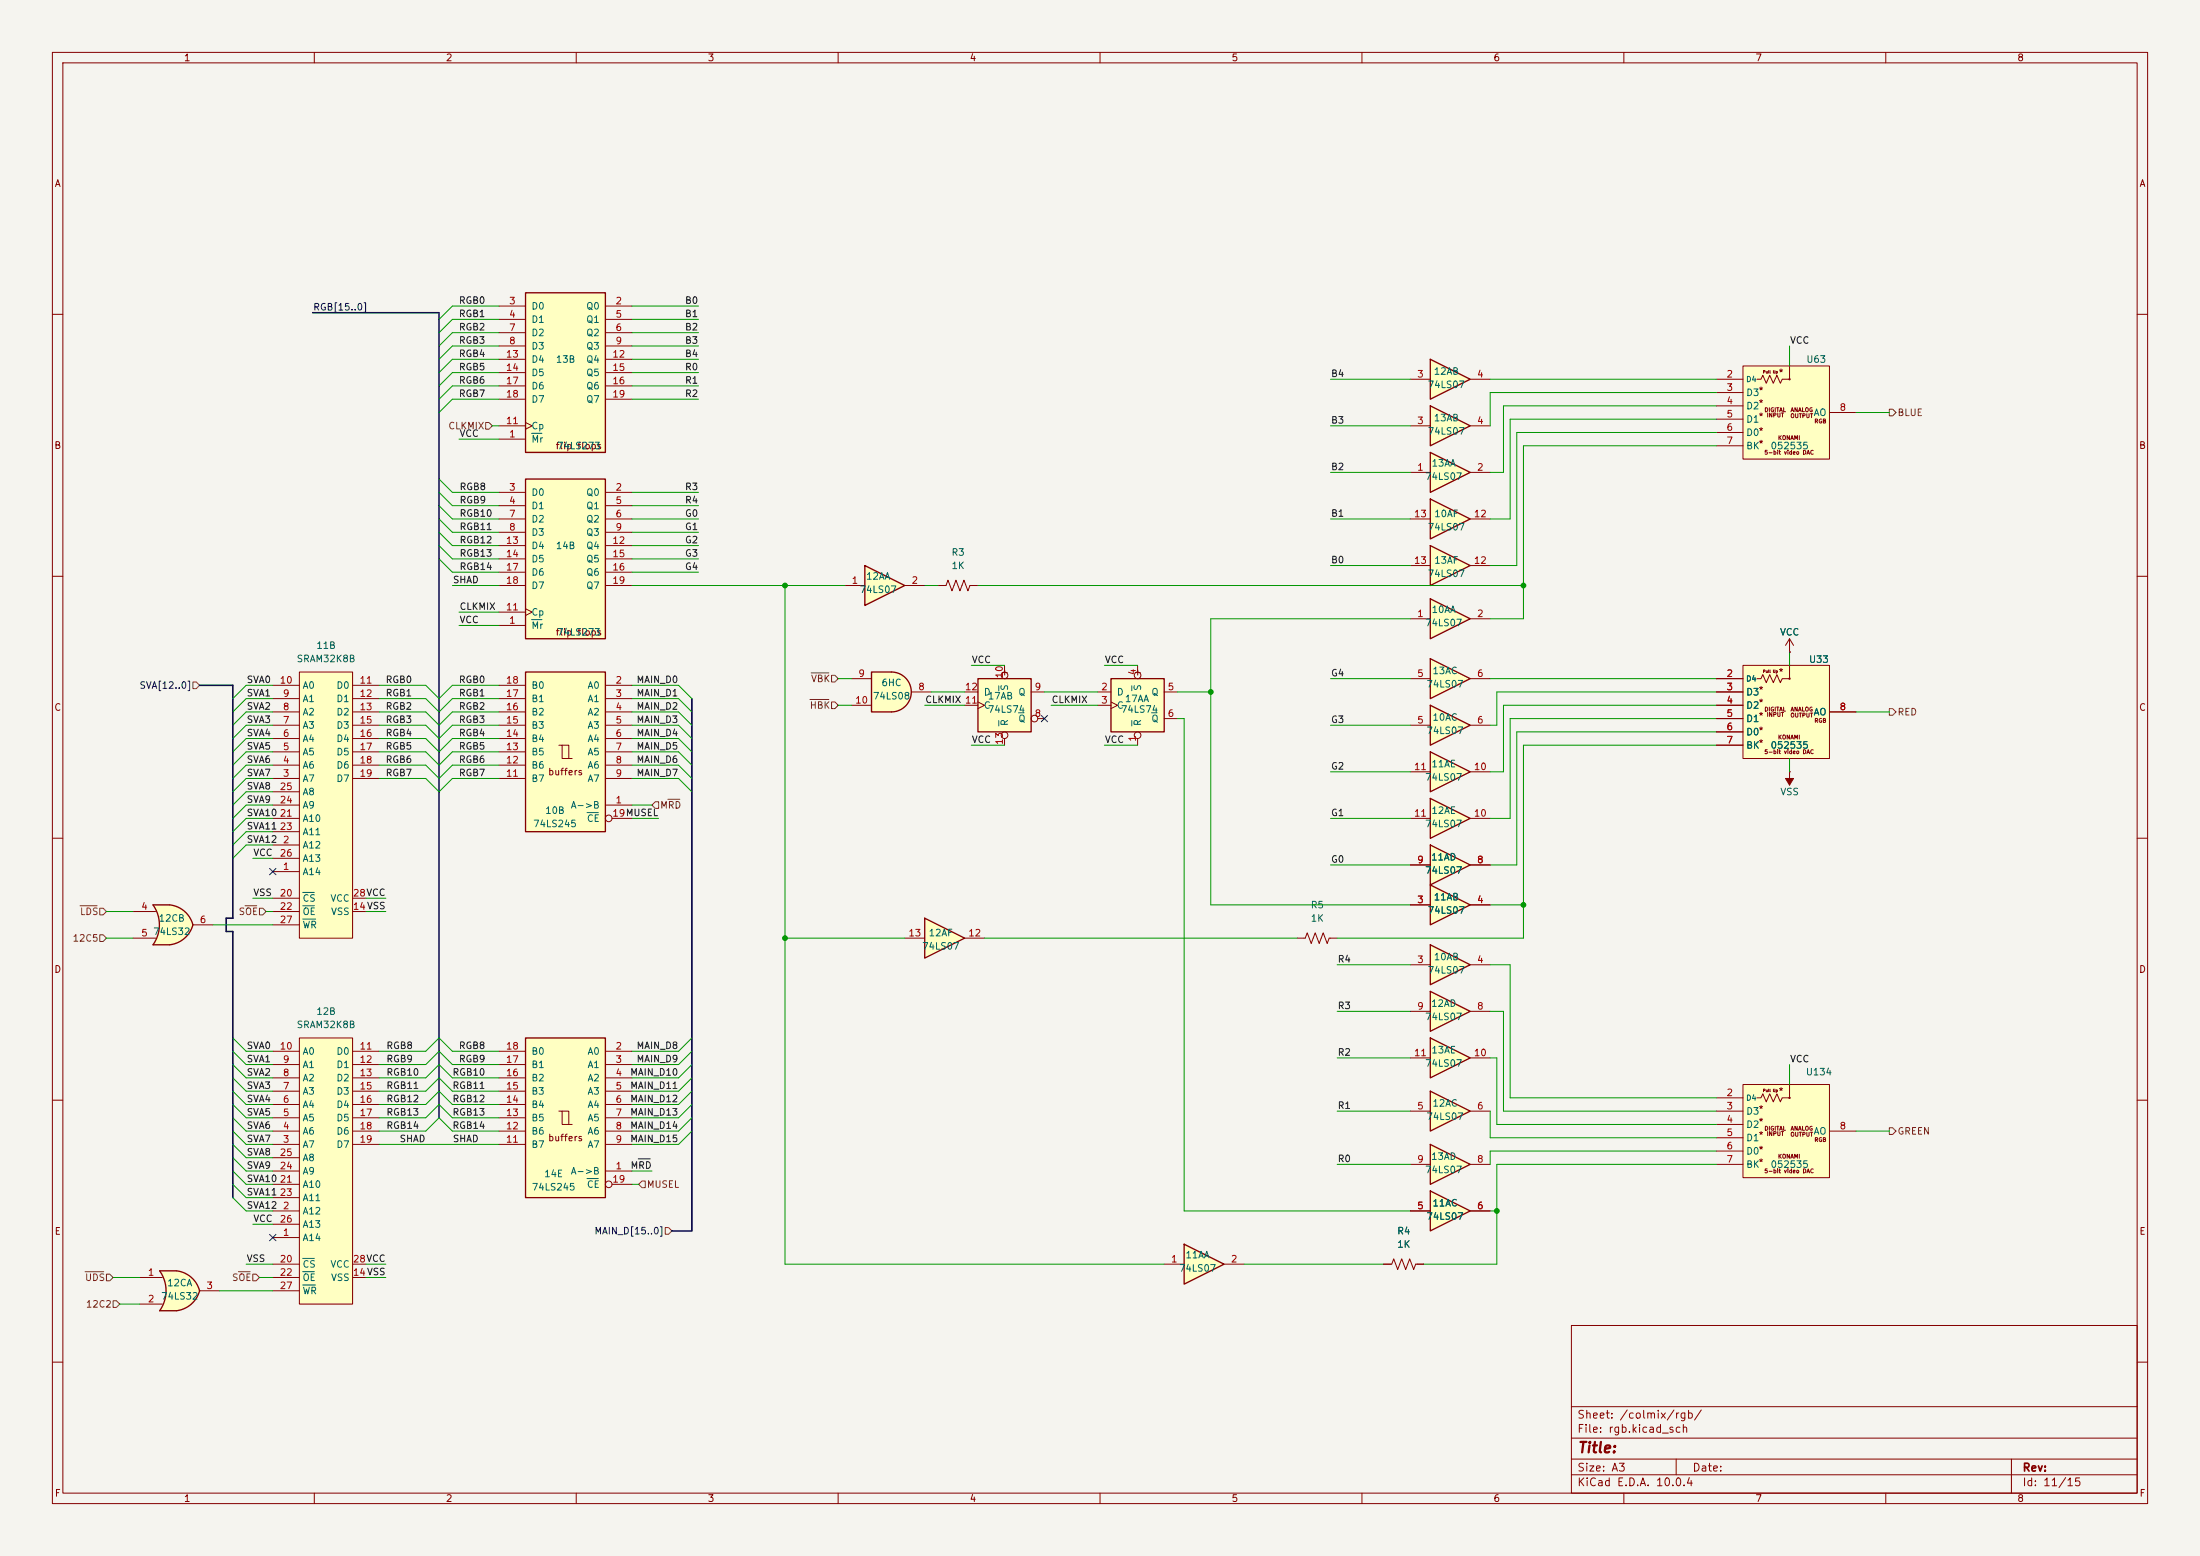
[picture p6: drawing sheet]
<svg xmlns="http://www.w3.org/2000/svg" width="420mm" height="297mm" viewBox="0 0 420 297" stroke-linecap="round" stroke-linejoin="round" font-family="sans-serif">
<path d="M0 0h420v297h-420z" fill="#f5f4ef" stroke="#f5f4ef" stroke-width=".19"/>
<g fill="none" stroke="#840000" stroke-width=".19">
<path d="M10 10h400v277h-400zM12 12h396v273h-396zM60 10v2M110 10v2M160 10v2M210 10v2M260 10v2M310 10v2M360 10v2M10 60h2M408 60h2M10 110h2"/>
<path d="M408 110h2M10 160h2M408 160h2M10 210h2M408 210h2M300 253h108v32h-108zM10 260h2M300 278.5h108M300 274.5h108M300 268.5h108M320 278.5v3M384 278.5v6.5"/>
<path d="M408 260h2M60 285v2M110 285v2M160 285v2M210 285v2M260 285v2M300 281.5h108M310 285v2M360 285v2"/>
</g>
<path d="M100.3 128.3h15.3v30.5h-15.3z" fill="#ffffc2"/>
<g fill="none" stroke="#840000" stroke-width=".19">
<path d="M95.2 130.8h5.1M95.2 133.4h5.1M95.2 135.9h5.1M95.2 138.4h5.1M115.6 130.8h5M115.6 133.4h5M115.6 135.9h5M115.6 138.4h5M95.2 141h5.1M95.2 143.5h5.1M95.2 146.1h5.1M95.2 148.6h5.1"/>
<path d="M106.7 142.2h.6v2.6h1.9M107.3 142.2h1.3v2.6M115.6 153.7h5M115.6 141h5M115.6 143.5h5M115.6 146.1h5M115.6 148.6h5M116.8 156.2h3.8"/>
<circle cx="116.2" cy="156.2" r=".63"/>
</g>
<path d="M100.3 128.3h15.3v30.5h-15.3z" fill="none" stroke="#840000" stroke-width=".25"/>
<path d="M112.1 155.1h2.1" fill="none" stroke="#006464" stroke-width=".19"/>
<path d="M100.3 55.9h15.3v30.5h-15.3z" fill="#ffffc2"/>
<path d="M100.3 55.9h15.3v30.5h-15.3z" fill="none" stroke="#840000" stroke-width=".25"/>
<g fill="none" stroke="#840000" stroke-width=".19">
<path d="M95.2 58.4h5.1M115.6 58.4h5M95.2 61h5.1M95.2 63.5h5.1M95.2 66h5.1M95.2 68.6h5.1M95.2 71.1h5.1M95.2 73.7h5.1M95.2 76.2h5.1M115.6 61h5M115.6 63.5h5M115.6 66h5"/>
<path d="M115.6 68.6h5M115.6 71.1h5M115.6 73.7h5M115.6 76.2h5M95.2 83.8h5.1M95.2 81.3h5.1M100.3 80.6l1.3 .7-1.3 .6M341.6 147.3h.1M341.6 147.3v2.6"/>
</g>
<path d="M101.5 82.7h2" fill="none" stroke="#006464" stroke-width=".19"/>
<path d="M340.9 148.6h1.5l-.8 1.3z" fill="#840000" stroke="#840000" stroke-width=".19"/>
<path d="M273 161.3l7.7 3.8-7.7 3.8z" fill="#ffffc2"/>
<path d="M273 161.3l7.7 3.8-7.7 3.8z" fill="none" stroke="#840000" stroke-width=".25"/>
<path d="M269.2 165.1h3.8M280.7 165.1h3.8" fill="none" stroke="#840000" stroke-width=".19"/>
<path d="M273 152.4l7.7 3.8-7.7 3.8z" fill="#ffffc2"/>
<path d="M273 152.4l7.7 3.8-7.7 3.8z" fill="none" stroke="#840000" stroke-width=".25"/>
<path d="M269.2 156.2h3.8M280.7 156.2h3.8" fill="none" stroke="#840000" stroke-width=".19"/>
<path d="M273 143.5l7.7 3.8-7.7 3.8z" fill="#ffffc2"/>
<path d="M273 143.5l7.7 3.8-7.7 3.8z" fill="none" stroke="#840000" stroke-width=".25"/>
<path d="M269.2 147.3h3.8M280.7 147.3h3.8" fill="none" stroke="#840000" stroke-width=".19"/>
<path d="M273 168.9l7.7 3.8-7.7 3.8z" fill="#ffffc2"/>
<path d="M273 168.9l7.7 3.8-7.7 3.8z" fill="none" stroke="#840000" stroke-width=".25"/>
<path d="M269.2 172.7h3.8M280.7 172.7h3.8" fill="none" stroke="#840000" stroke-width=".19"/>
<path d="M273 180.3l7.7 3.9-7.7 3.8z" fill="#ffffc2"/>
<path d="M273 180.3l7.7 3.9-7.7 3.8z" fill="none" stroke="#840000" stroke-width=".25"/>
<path d="M269.2 184.2h3.8M280.7 184.2h3.8" fill="none" stroke="#840000" stroke-width=".19"/>
<path d="M226.1 237.5l7.6 3.8-7.6 3.8z" fill="#ffffc2"/>
<path d="M226.1 237.5l7.6 3.8-7.6 3.8z" fill="none" stroke="#840000" stroke-width=".25"/>
<path d="M222.2 241.3h3.9M233.7 241.3h3.8" fill="none" stroke="#840000" stroke-width=".19"/>
<path d="M273 218.4l7.7 3.8-7.7 3.9z" fill="#ffffc2"/>
<path d="M273 218.4l7.7 3.8-7.7 3.9z" fill="none" stroke="#840000" stroke-width=".25"/>
<path d="M269.2 222.2h3.8M280.7 222.2h3.8" fill="none" stroke="#840000" stroke-width=".19"/>
<path d="M273 227.3l7.7 3.8-7.7 3.8z" fill="#ffffc2"/>
<path d="M273 227.3l7.7 3.8-7.7 3.8z" fill="none" stroke="#840000" stroke-width=".25"/>
<path d="M269.2 231.1h3.8M280.7 231.1h3.8" fill="none" stroke="#840000" stroke-width=".19"/>
<path d="M29.2 172.7h3.2M29.2 180.3h3.2" fill="none" stroke="#ffffc2" stroke-width=".19"/>
<g fill="#ffffc2" stroke="#ffffc2" stroke-width=".19">
<path d="M31.8 175.2l5 1.3a5.2 5.2 0 0 1-4.4 3.8z"/>
<path d="M32.4 172.7a5.1 5.1 0 0 1 4.4 3.8l-4.9 1.3z"/>
</g>
<path d="M29.2 172.7h3.2v7.6h-3.2a6.7 6.7 0 0 0 0-7.6z" fill="#ffffc2"/>
<path d="M29.2 172.7h3.2a5.1 5.1 0 0 1 4.4 3.8 5.2 5.2 0 0 1-4.4 3.8h-3.2a6.6 6.6 0 0 0 0-7.6z" fill="none" stroke="#840000" stroke-width=".25"/>
<path d="M25.4 174h4.3M25.4 179.1h4.3M36.8 176.5h3.8M264.2 241.3h1.5l.4-1 .7 2 .8-2 .8 2 .7-2 .8 2 .4-1h1.5" fill="none" stroke="#840000" stroke-width=".19"/>
<path d="M273 189.2l7.7 3.8-7.7 3.9z" fill="#ffffc2"/>
<path d="M273 189.2l7.7 3.8-7.7 3.9z" fill="none" stroke="#840000" stroke-width=".25"/>
<path d="M269.2 193h3.8M280.7 193h3.8" fill="none" stroke="#840000" stroke-width=".19"/>
<path d="M273 198.1l7.7 3.8-7.7 3.8z" fill="#ffffc2"/>
<path d="M273 198.1l7.7 3.8-7.7 3.8z" fill="none" stroke="#840000" stroke-width=".25"/>
<path d="M269.2 201.9h3.8M280.7 201.9h3.8" fill="none" stroke="#840000" stroke-width=".19"/>
<path d="M273 208.3l7.7 3.8-7.7 3.8z" fill="#ffffc2"/>
<path d="M273 208.3l7.7 3.8-7.7 3.8z" fill="none" stroke="#840000" stroke-width=".25"/>
<path d="M247.6 179.1h1.6l.4-1 .7 2 .8-2 .7 2 .8-2 .8 2 .3-1h1.6M269.2 212.1h3.8M280.7 212.1h3.8" fill="none" stroke="#840000" stroke-width=".19"/>
<path d="M273 77.5l7.7 3.8-7.7 3.8z" fill="#ffffc2"/>
<path d="M273 77.5l7.7 3.8-7.7 3.8z" fill="none" stroke="#840000" stroke-width=".25"/>
<path d="M269.2 81.3h3.8M280.7 81.3h3.8" fill="none" stroke="#840000" stroke-width=".19"/>
<path d="M273 68.6l7.7 3.8-7.7 3.8z" fill="#ffffc2"/>
<path d="M273 68.6l7.7 3.8-7.7 3.8z" fill="none" stroke="#840000" stroke-width=".25"/>
<path d="M269.2 72.4h3.8M280.7 72.4h3.8" fill="none" stroke="#840000" stroke-width=".19"/>
<path d="M273 104.1l7.7 3.9-7.7 3.8z" fill="#ffffc2"/>
<path d="M273 104.1l7.7 3.9-7.7 3.8z" fill="none" stroke="#840000" stroke-width=".25"/>
<path d="M269.2 108h3.8M280.7 108h3.8" fill="none" stroke="#840000" stroke-width=".19"/>
<path d="M273 86.4l7.7 3.8-7.7 3.8z" fill="#ffffc2"/>
<path d="M273 86.4l7.7 3.8-7.7 3.8z" fill="none" stroke="#840000" stroke-width=".25"/>
<path d="M269.2 90.2h3.8M280.7 90.2h3.8" fill="none" stroke="#840000" stroke-width=".19"/>
<path d="M273 95.3l7.7 3.8-7.7 3.8z" fill="#ffffc2"/>
<path d="M273 95.3l7.7 3.8-7.7 3.8z" fill="none" stroke="#840000" stroke-width=".25"/>
<path d="M269.2 99.1h3.8M280.7 99.1h3.8" fill="none" stroke="#840000" stroke-width=".19"/>
<path d="M273 125.7l7.7 3.8-7.7 3.9z" fill="#ffffc2"/>
<path d="M273 125.7l7.7 3.8-7.7 3.9z" fill="none" stroke="#840000" stroke-width=".25"/>
<path d="M179.1 111.8h1.5l.4-1.1 .7 2.1 .8-2.1 .8 2.1 .7-2.1 .8 2.1 .4-1h1.5M269.2 129.5h3.8M280.7 129.5h3.8" fill="none" stroke="#840000" stroke-width=".19"/>
<path d="M273 114.3l7.7 3.8-7.7 3.8z" fill="#ffffc2"/>
<path d="M273 114.3l7.7 3.8-7.7 3.8z" fill="none" stroke="#840000" stroke-width=".25"/>
<path d="M269.2 118.1h3.8M280.7 118.1h3.8" fill="none" stroke="#840000" stroke-width=".19"/>
<path d="M212.1 129.5h10.1v10.2h-10.1z" fill="#ffffc2"/>
<path d="M212.1 129.5h10.1v10.2h-10.1z" fill="none" stroke="#840000" stroke-width=".25"/>
<g fill="none" stroke="#840000" stroke-width=".19">
<path d="M209.5 132.1h2.6M209.5 134.6h2.6M212.1 134l1.3 .6-1.3 .7M217.2 127v1.3M222.2 132.1h2.6M222.2 137.2h2.6M217.2 141v1.2"/>
<circle cx="217.2" cy="128.9" r=".63"/>
<circle cx="217.2" cy="140.3" r=".63"/>
</g>
<path d="M216.1 130.9v.9M216.1 137.5v1.1M219.8 136.1h1.1" fill="none" stroke="#006464" stroke-width=".19"/>
<path d="M186.7 129.5h10.1v10.2h-10.1z" fill="#ffffc2"/>
<path d="M186.7 129.5h10.1v10.2h-10.1z" fill="none" stroke="#840000" stroke-width=".25"/>
<g fill="none" stroke="#840000" stroke-width=".19">
<path d="M184.1 132.1h2.6M184.1 134.6h2.6M186.7 134l1.3 .6-1.3 .7M191.8 127v1.3M196.8 132.1h2.6M198.1 137.2h1.3M191.8 141v1.2"/>
<circle cx="191.8" cy="128.9" r=".63"/>
<circle cx="197.5" cy="137.2" r=".63"/>
<circle cx="191.8" cy="140.3" r=".63"/>
</g>
<path d="M190.7 130.9v.9M190.7 137.5v1.1M194.4 136.1h1.1" fill="none" stroke="#006464" stroke-width=".19"/>
<path d="M273 134.6l7.7 3.8-7.7 3.8z" fill="#ffffc2"/>
<path d="M273 134.6l7.7 3.8-7.7 3.8z" fill="none" stroke="#840000" stroke-width=".25"/>
<path d="M269.2 138.4h3.8M280.7 138.4h3.8" fill="none" stroke="#840000" stroke-width=".19"/>
<path d="M332.7 69.9h16.5v17.7h-16.5z" fill="#ffffc2"/>
<g fill="none" stroke="#840000" stroke-width=".19">
<path d="M327.7 72.4h5M327.7 74.9h5M327.7 77.5h5M332.7 69.9h16.5v17.7h-16.5zM335.4 72.4h.8l.3-.8 .7 1.6 .6-1.6 .7 1.6 .7-1.6 .7 1.6 .3-.8h1.3M341.6 69.9v2.5M349.2 78.7h5.1M327.7 80h5M327.7 82.6h5M327.7 85.1h5"/>
<circle cx="341.6" cy="72.4" r=".13"/>
</g>
<path d="M30.5 242.6h3.2M30.5 250.2h3.2" fill="none" stroke="#ffffc2" stroke-width=".19"/>
<g fill="#ffffc2" stroke="#ffffc2" stroke-width=".19">
<path d="M33.1 245l5 1.4a5.2 5.2 0 0 1-4.4 3.8z"/>
<path d="M33.7 242.6a5.1 5.1 0 0 1 4.4 3.8l-5 1.3z"/>
</g>
<path d="M30.5 242.6h3.2v7.6h-3.2a6.7 6.7 0 0 0 0-7.6z" fill="#ffffc2"/>
<path d="M33.7 242.6h-3.2a6.6 6.6 0 0 1 0 7.6h3.2M33.7 242.6a5.1 5.1 0 0 1 4.4 3.8 5.2 5.2 0 0 1-4.4 3.8" fill="none" stroke="#840000" stroke-width=".25"/>
<path d="M341.6 124.5h.1M341.6 121.9l-.7 1.3M341.6 121.9l.8 1.3M341.6 121.9v2.6M26.7 243.8h4.3M26.7 248.9h4.3M38.1 246.4h3.8" fill="none" stroke="#840000" stroke-width=".19"/>
<path d="M332.7 127h16.5v17.8h-16.5z" fill="#ffffc2"/>
<g fill="none" stroke="#840000" stroke-width=".19">
<path d="M327.7 129.5h5M327.7 132.1h5M327.7 134.6h5M327.7 137.2h5M327.7 139.7h5M332.7 127h16.5v17.8h-16.5zM335.4 129.5h.8l.3-.7 .7 1.5 .6-1.5 .7 1.5 .7-1.5 .7 1.5 .3-.8h1.3M341.6 127v2.5M349.2 135.9h5.1M327.7 142.2h5"/>
<circle cx="341.6" cy="129.5" r=".13"/>
</g>
<path d="M57.1 198.1h10.2v50.8h-10.2z" fill="#ffffc2"/>
<g fill="none" stroke="#840000" stroke-width=".19">
<path d="M57.1 198.1h10.2v50.8h-10.2zM52.1 218.4h5M52.1 215.9h5M52.1 213.4h5M52.1 210.8h5M52.1 208.3h5M52.1 205.7h5M52.1 203.2h5M52.1 200.7h5M67.3 218.4h5.1M67.3 215.9h5.1M67.3 213.4h5.1"/>
<path d="M67.3 210.8h5.1M67.3 208.3h5.1M67.3 205.7h5.1M67.3 203.2h5.1M67.3 200.7h5.1M52.1 236.2h5M52.1 231.1h5M52.1 226.1h5M52.1 228.6h5M52.1 223.5h5M52.1 221h5M52.1 233.7h5"/>
<path d="M52.1 243.8h5M52.1 241.3h5M52.1 246.4h5M67.3 243.8h2.5M67.3 241.3h2.5"/>
</g>
<path d="M57.8 240.2h2.2M57.8 242.7h2.2M57.8 245.3h2.5" fill="none" stroke="#006464" stroke-width=".19"/>
<path d="M165.1 108l7.6 3.8-7.6 3.8z" fill="#ffffc2"/>
<path d="M165.1 108l7.6 3.8-7.6 3.8z" fill="none" stroke="#840000" stroke-width=".25"/>
<path d="M161.3 111.8h3.8M172.7 111.8h3.8" fill="none" stroke="#840000" stroke-width=".19"/>
<path d="M100.3 198.1h15.3v30.5h-15.3z" fill="#ffffc2"/>
<g fill="none" stroke="#840000" stroke-width=".19">
<path d="M95.2 200.7h5.1M95.2 203.2h5.1M95.2 205.7h5.1M95.2 208.3h5.1M95.2 210.8h5.1M95.2 213.4h5.1M95.2 215.9h5.1M95.2 218.4h5.1M106.7 212.1h.6v2.5h1.9M107.3 212.1h1.3v2.5M115.6 200.7h5M115.6 203.2h5"/>
<path d="M115.6 205.7h5M115.6 208.3h5M115.6 210.8h5M115.6 213.4h5M115.6 215.9h5M115.6 218.4h5M115.6 223.5h5M116.8 226.1h3.8"/>
<circle cx="116.2" cy="226.1" r=".63"/>
</g>
<path d="M100.3 198.1h15.3v30.5h-15.3z" fill="none" stroke="#840000" stroke-width=".25"/>
<path d="M112.1 225h2.1" fill="none" stroke="#006464" stroke-width=".19"/>
<path d="M332.7 207h16.5v17.8h-16.5z" fill="#ffffc2"/>
<g fill="none" stroke="#840000" stroke-width=".19">
<path d="M327.7 209.6h5M327.7 212.1h5M327.7 214.6h5M327.7 217.2h5M327.7 219.7h5M332.7 207h16.5v17.8h-16.5zM335.4 209.6h.8l.3-.8 .7 1.5 .6-1.5 .7 1.5 .7-1.5 .7 1.5 .3-.7h1.3M341.6 207v2.6M349.2 215.9h5.1M327.7 222.2h5"/>
<circle cx="341.6" cy="209.6" r=".13"/>
</g>
<path d="M100.3 91.4h15.3v30.5h-15.3z" fill="#ffffc2"/>
<path d="M100.3 91.4h15.3v30.5h-15.3z" fill="none" stroke="#840000" stroke-width=".25"/>
<g fill="none" stroke="#840000" stroke-width=".19">
<path d="M95.2 94h5.1M95.2 96.5h5.1M95.2 99.1h5.1M115.6 94h5M115.6 96.5h5M115.6 99.1h5M95.2 119.4h5.1M95.2 101.6h5.1M95.2 116.8h5.1M95.2 104.1h5.1M95.2 106.7h5.1M95.2 109.2h5.1"/>
<path d="M95.2 111.8h5.1M100.3 116.2l1.3 .6-1.3 .7M115.6 101.6h5M115.6 104.1h5M115.6 106.7h5M115.6 109.2h5M115.6 111.8h5"/>
</g>
<path d="M101.5 118.3h2" fill="none" stroke="#006464" stroke-width=".19"/>
<path d="M57.1 128.3h10.2v50.8h-10.2z" fill="#ffffc2"/>
<g fill="none" stroke="#840000" stroke-width=".19">
<path d="M52.1 138.4h5M52.1 135.9h5M52.1 133.4h5M52.1 130.8h5M57.1 128.3h10.2v50.8h-10.2zM67.3 138.4h5.1M67.3 135.9h5.1M67.3 133.4h5.1M67.3 130.8h5.1M52.1 148.6h5M52.1 146.1h5M52.1 143.5h5"/>
<path d="M52.1 141h5M52.1 156.2h5M52.1 158.8h5M52.1 153.7h5M52.1 151.1h5M67.3 148.6h5.1M67.3 146.1h5.1M67.3 143.5h5.1M67.3 141h5.1M52.1 166.4h5M52.1 161.3h5M52.1 174h5"/>
<path d="M52.1 171.5h5M52.1 163.8h5M52.1 176.5h5M67.3 174h2.5M67.3 171.5h2.5"/>
</g>
<path d="M57.8 170.3h2.2M57.8 172.9h2.2M57.8 175.4h2.5" fill="none" stroke="#006464" stroke-width=".19"/>
<path d="M176.5 175.3l7.6 3.8-7.6 3.8z" fill="#ffffc2"/>
<path d="M176.5 175.3l7.6 3.8-7.6 3.8z" fill="none" stroke="#840000" stroke-width=".25"/>
<path d="M172.7 179.1h3.8M184.1 179.1h3.9" fill="none" stroke="#840000" stroke-width=".19"/>
<path d="M170.2 128.3a3.8 3.8 0 0 1 3.8 3.8 3.8 3.8 0 0 1-3.8 3.8z" fill="#ffffc2" stroke="#ffffc2" stroke-width=".19"/>
<path d="M166.4 128.3h3.8v7.6h-3.8z" fill="#ffffc2"/>
<path d="M166.4 128.3h3.8a3.8 3.8 0 0 1 3.8 3.8 3.8 3.8 0 0 1-3.8 3.8h-3.8z" fill="none" stroke="#840000" stroke-width=".25"/>
<g fill="none" stroke="#840000" stroke-width=".19">
<path d="M162.6 129.5h3.8M162.6 134.6h3.8M174 132.1h3.8M327.7 132.1h5M327.7 129.5h5M327.7 134.6h5M327.7 137.2h5M327.7 139.7h5M341.6 124.5h.1M349.2 135.9h5.1M327.7 142.2h5M269.2 172.7h3.8"/>
<path d="M269.2 165.1h3.8M280.7 172.7h3.8M280.7 165.1h3.8M269.2 231.1h3.8M280.7 231.1h3.8M264.2 241.3h1.2M270.5 241.3h1.3"/>
</g>
<g fill="none" stroke="#725600" stroke-width=".19">
<path d="M360.7 78.1h.6l.6 .6-.6 .7h-.6zM92.7 80.6h.6l.7 .7-.7 .6h-.6zM36.8 130.2h.7l.6 .6-.6 .6h-.7zM154.6 133.5h3.6M154.9 128.4h3.3M158.7 134h.7l.6 .6-.6 .7h-.7zM158.7 128.9h.7l.6 .6-.6 .7h-.7zM360.7 135.3h.6l.6 .6-.6 .6h-.6zM125.1 153h.6v1.3h-.6l-.6-.6zM127.5 152.6h2.3M15.3 172.9h3.2M19 178.4h.7l.6 .7-.6 .6h-.7z"/>
<path d="M19 173.4h.7l.6 .6-.6 .6h-.7zM46.8 172.9h2.2M49.5 173.4h.7l.6 .6-.6 .6h-.7zM360.7 215.3h.6l.6 .6-.6 .6h-.6zM122.6 225.4h.6v1.3h-.6l-.7-.6zM127 234.3h.6l.7 .6-.7 .7h-.6zM16.2 242.7h3.6M20.3 243.2h.7l.6 .6-.6 .7h-.7zM21.6 248.3h.6l.7 .6-.7 .7h-.6zM45.5 242.7h2.2M48.3 243.2h.6l.6 .6-.6 .7h-.6z"/>
</g>
<path d="M121.8 221.2h2.3" fill="none" stroke="#0f0f0f" stroke-width=".19"/>
<path d="M59.7 59.7h24.1v153.7M38.1 130.8h6.3v44.5h-1.2v2.5h1.2v50.8M132.1 133.4v101.5h-3.8" fill="none" stroke="#000084" stroke-width=".3"/>
<g fill="none" stroke="#009600" stroke-width=".19">
<path d="M95.2 58.4h-8.8l-2.6 2.6M120.6 58.4h12.7M95.2 76.2h-8.8l-2.6 2.5M95.2 73.7h-8.8l-2.6 2.5M95.2 61h-8.8l-2.6 2.5M95.2 68.6h-8.8l-2.6 2.5M95.2 71.1h-8.8l-2.6 2.6M95.2 63.5h-8.8l-2.6 2.5M95.2 66h-8.8l-2.6 2.6M120.6 76.2h12.7M120.6 73.7h12.7M120.6 61h12.7"/>
<path d="M120.6 68.6h12.7M120.6 71.1h12.7M120.6 63.5h12.7M120.6 66h12.7M254 72.4h15.2M284.5 72.4h43.2M327.7 77.5h-40.7v12.7h-2.5M327.7 74.9h-43.2v6.4M341.6 66v3.9M354.3 78.7h6.4M83.8 96.5l2.6 2.6h8.8M83.8 99.1l2.6 2.5h8.8"/>
<path d="M83.8 94l2.6 2.5h8.8M83.8 91.4l2.6 2.6h8.8M87.6 83.8h7.6M94 81.3h1.2M120.6 99.1h12.7M120.6 96.5h12.7M120.6 94h12.7M254 99.1h15.2M254 81.3h15.2M254 90.2h15.2M327.7 85.1h-36.9v33h-6.3M327.7 82.6h-38.1v25.4h-5.1"/>
<path d="M327.7 80h-39.4v19.1h-3.8M83.8 106.7l2.6 2.5h8.8M83.8 101.6l2.6 2.5h8.8M83.8 104.1l2.6 2.6h8.8M86.4 111.8h8.8M87.6 119.4h7.6M87.6 116.8h7.6M120.6 109.2h12.7M120.6 104.1h12.7M120.6 106.7h12.7M120.6 111.8h40.7M120.6 101.6h12.7"/>
<path d="M149.9 111.8v129.5h72.3M176.5 111.8h2.6M186.7 111.8h104.1M254 108h15.2M269.2 118.1h-38.1v54.6h38.1M52.1 138.4h-5.1l-2.6 2.6M52.1 130.8h-5.1l-2.6 2.6M52.1 135.9h-5.1l-2.6 2.5M52.1 133.4h-5.1l-2.6 2.5M72.4 138.4h8.9l2.5 2.6 2.6-2.6h8.8M72.4 130.8h8.9l2.5 2.6 2.6-2.6h8.8M72.4 135.9h8.9l2.5 2.5 2.6-2.5h8.8"/>
<path d="M72.4 133.4h8.9l2.5 2.5 2.6-2.5h8.8M120.6 138.4h8.9l2.6 2.6M120.6 130.8h8.9l2.6 2.6M120.6 135.9h8.9l2.6 2.5M120.6 133.4h8.9l2.6 2.5M160 134.6h2.6M160 129.5h2.6M176.5 134.6h7.6M177.8 132.1h6.3M185.4 127h6.4M199.4 132.1h10.1M200.7 134.6h8.8"/>
<path d="M210.8 127h6.4M224.8 132.1h6.3M224.8 137.2h1.3v93.9h43.1M254 129.5h15.2M254 138.4h15.2M284.5 129.5h43.2M327.7 132.1h-42v6.3h-1.2M327.7 134.6h-40.7v12.7h-2.5M327.7 137.2h-39.4v19h-3.8M327.7 139.7h-38.1v25.4h-5.1M341.6 124.5v2.5M354.3 135.9h6.4"/>
<path d="M52.1 158.8h-5.1l-2.6 2.5M52.1 156.2h-5.1l-2.6 2.6M52.1 148.6h-5.1l-2.6 2.5M52.1 146.1h-5.1l-2.6 2.5M52.1 141h-5.1l-2.6 2.5M52.1 153.7h-5.1l-2.6 2.5M52.1 143.5h-5.1l-2.6 2.6M52.1 151.1h-5.1l-2.6 2.6M72.4 148.6h8.9l2.5 2.5 2.6-2.5h8.8M72.4 146.1h8.9l2.5 2.5 2.6-2.5h8.8M72.4 141h8.9l2.5 2.5 2.6-2.5h8.8M72.4 143.5h8.9l2.5 2.6 2.6-2.6h8.8"/>
<path d="M120.6 156.2h5.1M120.6 148.6h8.9l2.6 2.5M120.6 146.1h8.9l2.6 2.5M120.6 141h8.9l2.6 2.5M120.6 153.7h3.9M120.6 143.5h8.9l2.6 2.6M185.4 142.2h6.4M210.8 142.2h6.4M254 147.3h15.2M254 156.2h15.2M327.7 142.2h-36.9v36.9h-35.5M341.6 144.8v2.5"/>
<path d="M20.3 179.1h5.1M20.3 174h5.1M40.6 176.5h11.5M48.3 171.5h3.8M48.3 163.8h3.8M50.8 174h1.3M52.1 161.3h-5.1l-2.6 2.5M69.8 171.5h3.9M69.8 174h3.9M149.9 179.1h22.8M188 179.1h59.6M254 165.1h15.2"/>
<path d="M284.5 172.7h6.3M44.4 198.1l2.6 2.6h5.1M132.1 198.1l-2.6 2.6h-8.9M255.3 193h13.9M255.3 184.2h13.9M284.5 193h2.5v19.1h40.7M284.5 184.2h3.8v25.4h39.4M44.4 200.7l2.6 2.5h5.1M44.4 213.4l2.6 2.5h5.1M44.4 210.8l2.6 2.6h5.1M44.4 205.7l2.6 2.6h5.1M44.4 215.9l2.6 2.5h5.1"/>
<path d="M44.4 203.2l2.6 2.5h5.1M44.4 218.4l2.6 2.6h5.1M44.4 208.3l2.6 2.5h5.1M72.4 203.2h8.9l2.5-2.5 2.6 2.5h8.8M72.4 215.9h8.9l2.5-2.5 2.6 2.5h8.8M72.4 200.7h8.9l2.5-2.6 2.6 2.6h8.8M72.4 213.4h8.9l2.5-2.6 2.6 2.6h8.8M72.4 208.3h8.9l2.5-2.6 2.6 2.6h8.8M72.4 218.4h22.8M72.4 205.7h8.9l2.5-2.5 2.6 2.5h8.8M72.4 210.8h8.9l2.5-2.5 2.6 2.5h8.8M132.1 200.7l-2.6 2.5h-8.9"/>
<path d="M132.1 213.4l-2.6 2.5h-8.9M132.1 210.8l-2.6 2.6h-8.9M132.1 205.7l-2.6 2.6h-8.9M132.1 215.9l-2.6 2.5h-8.9M132.1 203.2l-2.6 2.5h-8.9M132.1 208.3l-2.6 2.5h-8.9M255.3 212.1h13.9M255.3 201.9h13.9M284.5 201.9h1.2v12.7h42M284.5 212.1v5.1h43.2M327.7 219.7h-43.2v2.5M341.6 203.2v3.8"/>
<path d="M354.3 215.9h6.4M44.4 228.6l2.6 2.5h5.1M44.4 221l2.6 2.5h5.1M44.4 223.5l2.6 2.6h5.1M44.4 226.1l2.6 2.5h5.1M48.3 233.7h3.8M120.6 223.5h3.9M120.6 226.1h1.3M255.3 222.2h13.9M284.5 231.1h1.2M327.7 222.2h-42v19.1h-13.9M21.6 243.8h5.1"/>
<path d="M22.9 248.9h3.8M41.9 246.4h10.2M47 241.3h5.1M49.5 243.8h2.6M69.8 241.3h3.9M69.8 243.8h3.9M237.5 241.3h26.7"/>
</g>
<path d="M198.8 136.6l1.2 1.2M200 136.6l-1.2 1.2M51.5 165.8l1.2 1.2M52.7 165.8l-1.2 1.2M51.5 235.6l1.2 1.2M52.7 235.6l-1.2 1.2" fill="none" stroke="#000084" stroke-width=".19"/>
<g fill="#009600" stroke="#009600" stroke-width=".19">
<circle cx="149.9" cy="179.1" r=".46"/>
<circle cx="290.8" cy="172.7" r=".46"/>
<circle cx="285.7" cy="231.1" r=".46"/>
<circle cx="149.9" cy="111.8" r=".46"/>
<circle cx="231.1" cy="132.1" r=".46"/>
<circle cx="290.8" cy="111.8" r=".46"/>
</g>
<text font-size="2" fill="#840000" x="301" y="277.8">Title:</text>
<g font-size="1.5" fill="#840000">
<text x="301" y="273.8">File: rgb.kicad_sch</text>
<text x="301" y="271.1">Sheet: /colmix/rgb/</text>
<text x="301" y="281.2">Size: A3</text>
<text x="323" y="281.2">Date:</text>
<text x="386" y="281.2">Rev:</text>
<text x="301" y="284">KiCad E.D.A. 10.0.4</text>
<text x="386" y="284">Id: 11/15</text>
</g>
<g font-size="1.3" fill="#840000">
<text x="35" y="12">1</text>
<text x="85" y="12">2</text>
<text x="135" y="12">3</text>
<text x="185" y="12">4</text>
<text x="235" y="12">5</text>
<text x="285" y="12">6</text>
<text x="335" y="12">7</text>
<text x="385" y="12">8</text>
<text x="10.3" y="36">A</text>
<text x="408.3" y="36">A</text>
<text x="335.6" y="75.5">*</text>
<text x="335.6" y="77.9">*</text>
<text x="339.4" y="72.1">*</text>
<text x="335.6" y="80.5">*</text>
<text x="10.3" y="86">B</text>
<text x="106" y="86.1">flip flops</text>
<text x="335.6" y="85.7">*</text>
<text x="408.2" y="86">B</text>
<text x="106" y="121.6">flip flops</text>
<text x="190.9" y="129.2">+</text>
<text x="216.3" y="129.2">+</text>
<text x="339.4" y="129.2">*</text>
<text x="10.3" y="136">C</text>
<text x="335.6" y="132.7">*</text>
<text x="335.6" y="135.1">*</text>
<text x="335.6" y="137.6">*</text>
<text x="408.2" y="136">C</text>
<text x="335.6" y="142.8">*</text>
<text x="104.5" y="148.3">buffers</text>
<text x="10.3" y="186">D</text>
<text x="408.2" y="186">D</text>
<text x="339.4" y="209.3">*</text>
<text x="335.6" y="212.7">*</text>
<text x="335.6" y="215.1">*</text>
<text x="104.5" y="218.1">buffers</text>
<text x="335.6" y="217.6">*</text>
<text x="335.6" y="222.8">*</text>
<text x="10.3" y="236">E</text>
<text x="408.3" y="236">E</text>
<text x="10.3" y="286">F</text>
<text x="35" y="287">1</text>
<text x="85" y="287">2</text>
<text x="135" y="287">3</text>
<text x="185" y="287">4</text>
<text x="235" y="287">5</text>
<text x="285" y="287">6</text>
<text x="335" y="287">7</text>
<text x="385" y="287">8</text>
<text x="408.3" y="286">F</text>
</g>
<g font-size="1.3" fill="#000084">
<text x="59.7" y="59.6">RGB[15..0]</text>
<text x="26.5" y="131.8">SVA[12..0]</text>
<text x="113.4" y="235.9">MAIN_D[15..0]</text>
</g>
<g font-size="1.3" fill="#0f0f0f">
<text x="87.5" y="58.3">RGB0</text>
<text x="130.7" y="58.3">B0</text>
<text x="87.5" y="63.4">RGB2</text>
<text x="87.5" y="60.8">RGB1</text>
<text x="87.5" y="65.9">RGB3</text>
<text x="130.7" y="60.8">B1</text>
<text x="130.7" y="63.4">B2</text>
<text x="130.7" y="65.9">B3</text>
<text x="341.6" y="65.9">VCC</text>
<text x="87.5" y="71">RGB5</text>
<text x="87.5" y="68.5">RGB4</text>
<text x="130.7" y="68.5">B4</text>
<text x="130.7" y="71">R0</text>
<text x="87.5" y="73.5">RGB6</text>
<text x="87.5" y="76.1">RGB7</text>
<text x="130.7" y="76.1">R2</text>
<text x="130.7" y="73.5">R1</text>
<text x="254" y="72.3">B4</text>
<text x="87.6" y="83.7">VCC</text>
<text x="254" y="81.2">B3</text>
<text x="87.6" y="93.9">RGB8</text>
<text x="130.7" y="93.9">R3</text>
<text x="254" y="90">B2</text>
<text x="87.6" y="101.5">RGB11</text>
<text x="87.6" y="98.9">RGB10</text>
<text x="87.6" y="96.4">RGB9</text>
<text x="130.7" y="101.5">G1</text>
<text x="130.7" y="98.9">G0</text>
<text x="130.7" y="96.4">R4</text>
<text x="254" y="98.9">B1</text>
<text x="87.6" y="106.6">RGB13</text>
<text x="87.6" y="104">RGB12</text>
<text x="130.7" y="106.6">G3</text>
<text x="130.7" y="104">G2</text>
<text x="254" y="107.8">B0</text>
<text x="86.4" y="111.6">SHAD</text>
<text x="87.6" y="109.1">RGB14</text>
<text x="130.7" y="109.1">G4</text>
<text x="87.6" y="119.3">VCC</text>
<text x="87.6" y="116.7">CLKMIX</text>
<text x="47" y="130.7">SVA0</text>
<text x="73.5" y="130.7">RGB0</text>
<text x="87.5" y="130.7">RGB0</text>
<text x="121.4" y="130.7">MAIN_D0</text>
<text x="185.4" y="126.9">VCC</text>
<text x="210.8" y="126.9">VCC</text>
<text x="254" y="129.4">G4</text>
<text x="47" y="133.2">SVA1</text>
<text x="47" y="135.8">SVA2</text>
<text x="73.5" y="135.8">RGB2</text>
<text x="73.5" y="133.2">RGB1</text>
<text x="87.5" y="133.2">RGB1</text>
<text x="87.5" y="135.8">RGB2</text>
<text x="121.4" y="135.8">MAIN_D2</text>
<text x="121.4" y="133.2">MAIN_D1</text>
<text x="176.5" y="134.5">CLKMIX 11</text>
<text x="200.7" y="134.5">CLKMIX</text>
<text x="47" y="143.4">SVA5</text>
<text x="47" y="138.3">SVA3</text>
<text x="47" y="140.8">SVA4</text>
<text x="73.5" y="138.3">RGB3</text>
<text x="73.5" y="140.8">RGB4</text>
<text x="73.5" y="143.4">RGB5</text>
<text x="87.5" y="143.4">RGB5</text>
<text x="87.5" y="138.3">RGB3</text>
<text x="87.5" y="140.8">RGB4</text>
<text x="121.4" y="143.4">MAIN_D5</text>
<text x="121.4" y="140.8">MAIN_D4</text>
<text x="121.4" y="138.3">MAIN_D3</text>
<text x="185.4" y="142.1">VCC</text>
<text x="210.8" y="142.1">VCC</text>
<text x="254" y="138.3">G3</text>
<text x="47" y="145.9">SVA6</text>
<text x="47" y="148.5">SVA7</text>
<text x="73.5" y="145.9">RGB6</text>
<text x="73.5" y="148.5">RGB7</text>
<text x="87.5" y="145.9">RGB6</text>
<text x="87.5" y="148.5">RGB7</text>
<text x="121.4" y="145.9">MAIN_D6</text>
<text x="121.4" y="148.5">MAIN_D7</text>
<text x="254" y="147.2">G2</text>
<text x="47" y="151">SVA8</text>
<text x="47" y="153.5">SVA9</text>
<text x="47" y="161.2">SVA12</text>
<text x="47" y="156.1">SVA10</text>
<text x="47" y="158.6">SVA11</text>
<text x="254" y="156.1">G1</text>
<text x="48.3" y="163.7">VCC</text>
<text x="254" y="165">G0</text>
<text x="48.3" y="171.3">VSS</text>
<text x="255.3" y="184">R4</text>
<text x="255.3" y="192.9">R3</text>
<text x="47" y="203.1">SVA1</text>
<text x="47" y="200.5">SVA0</text>
<text x="73.7" y="203.1">RGB9</text>
<text x="73.7" y="200.5">RGB8</text>
<text x="87.5" y="200.5">RGB8</text>
<text x="87.5" y="203.1">RGB9</text>
<text x="121.4" y="203.1">MAIN_D9</text>
<text x="121.4" y="200.5">MAIN_D8</text>
<text x="255.3" y="201.8">R2</text>
<text x="341.6" y="203.1">VCC</text>
<text x="47" y="208.2">SVA3</text>
<text x="47" y="205.6">SVA2</text>
<text x="73.7" y="208.2">RGB11</text>
<text x="73.7" y="205.6">RGB10</text>
<text x="86.3" y="208.2">RGB11</text>
<text x="86.3" y="205.6">RGB10</text>
<text x="120.2" y="205.6">MAIN_D10</text>
<text x="120.2" y="208.2">MAIN_D11</text>
<text x="47" y="213.2">SVA5</text>
<text x="47" y="215.8">SVA6</text>
<text x="47" y="210.7">SVA4</text>
<text x="73.7" y="213.2">RGB13</text>
<text x="73.7" y="215.8">RGB14</text>
<text x="73.7" y="210.7">RGB12</text>
<text x="86.3" y="210.7">RGB12</text>
<text x="86.3" y="213.2">RGB13</text>
<text x="86.3" y="215.8">RGB14</text>
<text x="120.2" y="215.8">MAIN_D14</text>
<text x="120.2" y="210.7">MAIN_D12</text>
<text x="120.2" y="213.2">MAIN_D13</text>
<text x="255.3" y="212">R1</text>
<text x="47" y="220.9">SVA8</text>
<text x="47" y="218.3">SVA7</text>
<text x="76.2" y="218.3">SHAD</text>
<text x="86.3" y="218.3">SHAD</text>
<text x="120.2" y="218.3">MAIN_D15</text>
<text x="47" y="223.4">SVA9</text>
<text x="47" y="225.9">SVA10</text>
<text x="120.3" y="223.4">MRD</text>
<text x="255.3" y="222.1">R0</text>
<text x="47" y="231">SVA12</text>
<text x="47" y="228.5">SVA11</text>
<text x="48.3" y="233.6">VCC</text>
<text x="47" y="241.2">VSS</text>
</g>
<g font-size="1.3" fill="#a90000">
<text x="97.1" y="58.4">3</text>
<text x="117.4" y="58.4">2</text>
<text x="97.1" y="60.9">4</text>
<text x="97.1" y="63.5">7</text>
<text x="117.4" y="60.9">5</text>
<text x="117.4" y="63.5">6</text>
<text x="96.5" y="68.6">13</text>
<text x="96.5" y="71.1">14</text>
<text x="97.1" y="66">8</text>
<text x="116.8" y="68.6">12</text>
<text x="116.8" y="71.1">15</text>
<text x="117.4" y="66">9</text>
<text x="96.5" y="73.6">17</text>
<text x="96.5" y="76.2">18</text>
<text x="116.8" y="73.6">16</text>
<text x="116.8" y="76.2">19</text>
<text x="270.4" y="72.4">3</text>
<text x="281.9" y="72.4">4</text>
<text x="329.5" y="72.4">2</text>
<text x="329.5" y="74.9">3</text>
<text x="329.5" y="77.4">4</text>
<text x="96.5" y="81.3">11</text>
<text x="97.1" y="83.8">1</text>
<text x="270.4" y="81.3">3</text>
<text x="281.9" y="81.3">4</text>
<text x="329.5" y="80">5</text>
<text x="329.5" y="82.5">6</text>
<text x="351.1" y="78.7">8</text>
<text x="329.5" y="85.1">7</text>
<text x="97.1" y="94">3</text>
<text x="117.4" y="94">2</text>
<text x="270.4" y="90.1">1</text>
<text x="281.9" y="90.1">2</text>
<text x="97.1" y="96.5">4</text>
<text x="97.1" y="99">7</text>
<text x="97.1" y="101.6">8</text>
<text x="117.4" y="96.5">5</text>
<text x="117.4" y="99">6</text>
<text x="117.4" y="101.6">9</text>
<text x="269.8" y="99">13</text>
<text x="281.3" y="99">12</text>
<text x="96.5" y="104.1">13</text>
<text x="96.5" y="106.7">14</text>
<text x="116.8" y="104.1">12</text>
<text x="116.8" y="106.7">15</text>
<text x="269.8" y="107.9">13</text>
<text x="281.3" y="107.9">12</text>
<text x="96.5" y="109.2">17</text>
<text x="96.5" y="111.7">18</text>
<text x="116.8" y="109.2">16</text>
<text x="116.8" y="111.7">19</text>
<text x="162.5" y="111.7">1</text>
<text x="173.9" y="111.7">2</text>
<text x="96.5" y="116.8">11</text>
<text x="97.1" y="119.4">1</text>
<text x="270.4" y="118.1">1</text>
<text x="281.9" y="118.1">2</text>
<text x="53.3" y="130.8">10</text>
<text x="68.5" y="130.8">11</text>
<text x="96.5" y="130.8">18</text>
<text x="117.4" y="130.8">2</text>
<text x="163.8" y="129.5">9</text>
<text x="191.7" y="129.6" transform="rotate(-90 191.7 129.6)">10</text>
<text x="217.1" y="129" transform="rotate(-90 217.1 129)">4</text>
<text x="270.4" y="129.5">5</text>
<text x="281.9" y="129.5">6</text>
<text x="329.5" y="129.5">2</text>
<text x="53.9" y="135.9">8</text>
<text x="53.9" y="133.3">9</text>
<text x="68.5" y="133.3">12</text>
<text x="68.5" y="135.9">13</text>
<text x="96.5" y="135.9">16</text>
<text x="96.5" y="133.3">17</text>
<text x="117.4" y="133.3">3</text>
<text x="117.4" y="135.9">4</text>
<text x="163.2" y="134.6">10</text>
<text x="175.2" y="132.1">8</text>
<text x="184.1" y="132.1">12</text>
<text x="197.4" y="137.1">8</text>
<text x="197.4" y="132.1">9</text>
<text x="210.1" y="132.1">2</text>
<text x="210.1" y="134.6">3</text>
<text x="222.8" y="132.1">5</text>
<text x="222.8" y="137.1">6</text>
<text x="329.5" y="132.1">3</text>
<text x="329.5" y="134.6">4</text>
<text x="329.5" y="137.1">5</text>
<text x="351.1" y="135.9">8</text>
<text x="53.9" y="143.5">5</text>
<text x="53.9" y="140.9">6</text>
<text x="53.9" y="138.4">7</text>
<text x="68.5" y="138.4">15</text>
<text x="68.5" y="140.9">16</text>
<text x="68.5" y="143.5">17</text>
<text x="96.5" y="143.5">13</text>
<text x="96.5" y="140.9">14</text>
<text x="96.5" y="138.4">15</text>
<text x="117.4" y="138.4">5</text>
<text x="117.4" y="140.9">6</text>
<text x="117.4" y="143.5">7</text>
<text x="191.7" y="142.3" transform="rotate(-90 191.7 142.3)">13</text>
<text x="217.1" y="141.7" transform="rotate(-90 217.1 141.7)">1</text>
<text x="270.4" y="138.4">5</text>
<text x="281.9" y="138.4">6</text>
<text x="329.5" y="139.7">6</text>
<text x="329.5" y="142.2">7</text>
<text x="53.9" y="148.6">3</text>
<text x="53.9" y="146">4</text>
<text x="68.5" y="146">18</text>
<text x="68.5" y="148.6">19</text>
<text x="96.5" y="148.6">11</text>
<text x="96.5" y="146">12</text>
<text x="117.4" y="146">8</text>
<text x="117.4" y="148.6">9</text>
<text x="269.8" y="147.3">11</text>
<text x="281.3" y="147.3">10</text>
<text x="53.3" y="153.6">24</text>
<text x="53.3" y="151.1">25</text>
<text x="117.4" y="153.6">1</text>
<text x="53.3" y="156.2">21</text>
<text x="53.3" y="158.7">23</text>
<text x="53.9" y="161.3">2</text>
<text x="116.8" y="156.2">19MUSEL</text>
<text x="269.8" y="156.2">11</text>
<text x="281.3" y="156.2">10</text>
<text x="53.3" y="163.8">26</text>
<text x="53.9" y="166.3">1</text>
<text x="270.4" y="165.1">9</text>
<text x="281.9" y="165.1">8</text>
<text x="26.9" y="174">4</text>
<text x="53.3" y="171.4">20</text>
<text x="53.3" y="174">22</text>
<text x="67.3" y="174">14VSS</text>
<text x="67.3" y="171.4">28VCC</text>
<text x="270.4" y="172.7">3</text>
<text x="281.9" y="172.7">4</text>
<text x="26.9" y="179">5</text>
<text x="38" y="176.5">6</text>
<text x="53.3" y="176.5">27</text>
<text x="173.3" y="179">13</text>
<text x="184.7" y="179">12</text>
<text x="270.4" y="184.1">3</text>
<text x="281.9" y="184.1">4</text>
<text x="270.4" y="193">9</text>
<text x="281.9" y="193">8</text>
<text x="53.3" y="200.6">10</text>
<text x="53.9" y="203.2">9</text>
<text x="68.5" y="200.6">11</text>
<text x="68.5" y="203.2">12</text>
<text x="96.5" y="203.2">17</text>
<text x="96.5" y="200.6">18</text>
<text x="117.4" y="200.6">2</text>
<text x="117.4" y="203.2">3</text>
<text x="269.8" y="201.9">11</text>
<text x="281.3" y="201.9">10</text>
<text x="53.9" y="208.3">7</text>
<text x="53.9" y="205.7">8</text>
<text x="68.5" y="205.7">13</text>
<text x="68.5" y="208.3">15</text>
<text x="96.5" y="208.3">15</text>
<text x="96.5" y="205.7">16</text>
<text x="117.4" y="205.7">4</text>
<text x="117.4" y="208.3">5</text>
<text x="329.5" y="209.5">2</text>
<text x="53.9" y="215.9">4</text>
<text x="53.9" y="213.3">5</text>
<text x="53.9" y="210.8">6</text>
<text x="68.5" y="210.8">16</text>
<text x="68.5" y="213.3">17</text>
<text x="68.5" y="215.9">18</text>
<text x="96.5" y="215.9">12</text>
<text x="96.5" y="213.3">13</text>
<text x="96.5" y="210.8">14</text>
<text x="117.4" y="210.8">6</text>
<text x="117.4" y="213.3">7</text>
<text x="117.4" y="215.9">8</text>
<text x="270.4" y="212.1">5</text>
<text x="281.9" y="212.1">6</text>
<text x="329.5" y="212.1">3</text>
<text x="329.5" y="214.6">4</text>
<text x="351.1" y="215.9">8</text>
<text x="53.3" y="221">25</text>
<text x="53.9" y="218.4">3</text>
<text x="68.5" y="218.4">19</text>
<text x="96.5" y="218.4">11</text>
<text x="117.4" y="218.4">9</text>
<text x="329.5" y="217.1">5</text>
<text x="329.5" y="219.7">6</text>
<text x="53.3" y="226">21</text>
<text x="53.3" y="223.5">24</text>
<text x="116.8" y="226">19</text>
<text x="117.4" y="223.5">1</text>
<text x="270.4" y="222.2">9</text>
<text x="281.9" y="222.2">8</text>
<text x="329.5" y="222.2">7</text>
<text x="53.3" y="228.6">23</text>
<text x="53.3" y="233.7">26</text>
<text x="53.9" y="231.1">2</text>
<text x="270.4" y="231.1">5</text>
<text x="281.9" y="231.1">6</text>
<text x="53.9" y="236.2">1</text>
<text x="28.1" y="243.8">1</text>
<text x="53.3" y="241.3">20</text>
<text x="53.3" y="243.8">22</text>
<text x="67.3" y="243.8">14VSS</text>
<text x="67.3" y="241.3">28VCC</text>
<text x="223.4" y="241.3">1</text>
<text x="234.9" y="241.3">2</text>
<text x="28.1" y="248.9">2</text>
<text x="39.3" y="246.4">3</text>
<text x="53.3" y="246.4">27</text>
</g>
<g font-size="1.3" fill="#006464">
<text x="101.3" y="59.4">D0</text>
<text x="111.8" y="59.4">Q0</text>
<text x="101.3" y="61.9">D1</text>
<text x="101.3" y="64.5">D2</text>
<text x="111.8" y="61.9">Q1</text>
<text x="111.8" y="64.5">Q2</text>
<text x="101.3" y="67">D3</text>
<text x="101.3" y="69.6">D4</text>
<text x="106" y="69.6">13B</text>
<text x="111.8" y="67">Q3</text>
<text x="111.8" y="69.6">Q4</text>
<text x="273.6" y="71.8">12AB</text>
<text x="344.7" y="69.6">U63</text>
<text x="101.3" y="72.1">D5</text>
<text x="101.3" y="74.6">D6</text>
<text x="101.3" y="77.2">D7</text>
<text x="111.8" y="72.1">Q5</text>
<text x="111.8" y="74.6">Q6</text>
<text x="111.8" y="77.2">Q7</text>
<text x="272.5" y="74.4">74LS07</text>
<text x="333.2" y="75.9">D3</text>
<text x="101.3" y="82.3">Cp</text>
<text x="272.5" y="83.3">74LS07</text>
<text x="273.6" y="80.7">13AB</text>
<text x="333.2" y="78.4">D2</text>
<text x="333.2" y="81">D1</text>
<text x="333.2" y="83.5">D0*</text>
<text x="346.1" y="79.7">AO</text>
<text x="101.3" y="84.8">Mr</text>
<text x="106.2" y="86.1">74LS273</text>
<text x="273.2" y="89.4">13AA</text>
<text x="333.2" y="86.1">BK</text>
<text x="337.9" y="86.1">052535</text>
<text x="101.3" y="95">D0</text>
<text x="111.8" y="95">Q0</text>
<text x="272" y="91.9">74LS07</text>
<text x="101.3" y="97.5">D1</text>
<text x="101.3" y="100">D2</text>
<text x="111.8" y="97.5">Q1</text>
<text x="111.8" y="100">Q2</text>
<text x="272.5" y="101.6">74LS07</text>
<text x="273.7" y="99">10AF</text>
<text x="101.3" y="102.6">D3</text>
<text x="101.3" y="105.1">D4</text>
<text x="101.3" y="107.7">D5</text>
<text x="106" y="105.1">14B</text>
<text x="111.8" y="102.6">Q3</text>
<text x="111.8" y="105.1">Q4</text>
<text x="111.8" y="107.7">Q5</text>
<text x="181.5" y="106.4">R3</text>
<text x="273.7" y="107.9">13AF</text>
<text x="101.3" y="110.2">D6</text>
<text x="101.3" y="112.7">D7</text>
<text x="111.8" y="110.2">Q6</text>
<text x="111.8" y="112.7">Q7</text>
<text x="164" y="113.5">74LS07</text>
<text x="165.2" y="111">12AA</text>
<text x="181.5" y="108.9">1K</text>
<text x="272.5" y="110.4">74LS07</text>
<text x="101.3" y="117.8">Cp</text>
<text x="272" y="119.8">74LS07</text>
<text x="273.2" y="117.3">10AA</text>
<text x="60.3" y="124.2">11B</text>
<text x="101.3" y="120.4">Mr</text>
<text x="106.2" y="121.6">74LS273</text>
<text x="339.7" y="121.6">VCC</text>
<text x="56.5" y="126.7">SRAM32K8B</text>
<text x="57.7" y="131.8">A0</text>
<text x="64.1" y="131.8">D0</text>
<text x="101.3" y="131.8">B0</text>
<text x="112.1" y="131.8">A0</text>
<text x="168.2" y="131.3">6HC</text>
<text x="192.7" y="132" transform="rotate(-90 192.7 132)">S</text>
<text x="218.1" y="132" transform="rotate(-90 218.1 132)">S</text>
<text x="272.2" y="131.5">74LS07</text>
<text x="273.4" y="129">13AC</text>
<text x="345.2" y="126.8">U33</text>
<text x="57.7" y="136.9">A2</text>
<text x="57.7" y="134.3">A1</text>
<text x="64.1" y="134.3">D1</text>
<text x="64.1" y="136.9">D2</text>
<text x="101.3" y="136.9">B2</text>
<text x="101.3" y="134.3">B1</text>
<text x="112.1" y="134.3">A1</text>
<text x="112.1" y="136.9">A2</text>
<text x="166.5" y="133.8">74LS08</text>
<text x="187.7" y="135.6">C</text>
<text x="187.7" y="133.1">D</text>
<text x="188.5" y="133.8">17AB</text>
<text x="188.5" y="136.4">74LS74</text>
<text x="194.3" y="133.1">Q</text>
<text x="213.1" y="133.1">D</text>
<text x="213.1" y="135.6">C</text>
<text x="213.9" y="136.4">74LS74</text>
<text x="214.6" y="134.3">17AA</text>
<text x="219.7" y="133.1">Q</text>
<text x="273.4" y="137.9">10AC</text>
<text x="333.2" y="133.1">D3</text>
<text x="333.2" y="135.6">D2</text>
<text x="346.1" y="136.9">AO</text>
<text x="57.7" y="141.9">A4</text>
<text x="57.7" y="139.4">A3</text>
<text x="64.1" y="139.4">D3</text>
<text x="64.1" y="141.9">D4</text>
<text x="101.3" y="141.9">B4</text>
<text x="101.3" y="139.4">B3</text>
<text x="112.1" y="139.4">A3</text>
<text x="112.1" y="141.9">A4</text>
<text x="192.7" y="138.7" transform="rotate(-90 192.7 138.7)">R</text>
<text x="194.3" y="138.1">Q</text>
<text x="218.1" y="138.7" transform="rotate(-90 218.1 138.7)">R</text>
<text x="219.7" y="138.1">Q</text>
<text x="272.2" y="140.4">74LS07</text>
<text x="333.2" y="138.1">D1</text>
<text x="333.2" y="140.7">D0*</text>
<text x="333.2" y="143.2">BK</text>
<text x="333.2" y="140.7">D0</text>
<text x="337.9" y="143.2">052535</text>
<text x="57.7" y="149.6">A7</text>
<text x="57.7" y="147">A6</text>
<text x="57.7" y="144.5">A5</text>
<text x="64.1" y="144.5">D5</text>
<text x="64.1" y="147">D6</text>
<text x="64.1" y="149.6">D7</text>
<text x="101.3" y="149.6">B7</text>
<text x="101.3" y="147">B6</text>
<text x="101.3" y="144.5">B5</text>
<text x="112.1" y="144.5">A5</text>
<text x="112.1" y="147">A6</text>
<text x="112.1" y="149.6">A7</text>
<text x="272" y="149.3">74LS07</text>
<text x="273.2" y="146.8">11AE</text>
<text x="57.7" y="154.6">A9</text>
<text x="57.7" y="152.1">A8</text>
<text x="104" y="155.7">10B</text>
<text x="108.8" y="154.6">A-&gt;B</text>
<text x="273.2" y="155.7">12AE</text>
<text x="339.8" y="152.1">VSS</text>
<text x="57.7" y="157.2">A10</text>
<text x="57.7" y="159.7">A11</text>
<text x="101.7" y="158.2">74LS245</text>
<text x="111.9" y="157.2">CE</text>
<text x="272" y="158.2">74LS07</text>
<text x="57.7" y="167.3">A14</text>
<text x="57.7" y="162.3">A12</text>
<text x="57.7" y="164.8">A13</text>
<text x="272" y="167.1">74LS07</text>
<text x="273.1" y="164.5">11AD</text>
<text x="57.7" y="172.4">CS</text>
<text x="63" y="172.4">VCC</text>
<text x="250.1" y="173.7">R5</text>
<text x="273.6" y="172.2">11AB</text>
<text x="29.1" y="178.8">74LS32</text>
<text x="30.2" y="176.2">12CB</text>
<text x="57.7" y="175">OE</text>
<text x="57.7" y="177.5">WR</text>
<text x="63.1" y="175">VSS</text>
<text x="177.2" y="179">12AF</text>
<text x="250.1" y="176.2">1K</text>
<text x="272.5" y="174.7">74LS07</text>
<text x="175.9" y="181.6">74LS07</text>
<text x="273.6" y="183.6">10AB</text>
<text x="272.5" y="186.1">74LS07</text>
<text x="56.5" y="196.6">SRAM32K8B</text>
<text x="60.3" y="194">12B</text>
<text x="272" y="195">74LS07</text>
<text x="273.1" y="192.5">12AD</text>
<text x="57.7" y="201.6">A0</text>
<text x="64.1" y="201.6">D0</text>
<text x="101.3" y="201.6">B0</text>
<text x="112.1" y="201.6">A0</text>
<text x="272" y="203.9">74LS07</text>
<text x="273.2" y="201.4">13AE</text>
<text x="57.7" y="209.3">A3</text>
<text x="57.7" y="206.7">A2</text>
<text x="57.7" y="204.2">A1</text>
<text x="64.1" y="204.2">D1</text>
<text x="64.1" y="206.7">D2</text>
<text x="64.1" y="209.3">D3</text>
<text x="101.3" y="209.3">B3</text>
<text x="101.3" y="206.7">B2</text>
<text x="101.3" y="204.2">B1</text>
<text x="112.1" y="204.2">A1</text>
<text x="112.1" y="206.7">A2</text>
<text x="112.1" y="209.3">A3</text>
<text x="344.6" y="205.6">U134</text>
<text x="57.7" y="214.3">A5</text>
<text x="57.7" y="211.8">A4</text>
<text x="64.1" y="211.8">D4</text>
<text x="64.1" y="214.3">D5</text>
<text x="101.3" y="214.3">B5</text>
<text x="101.3" y="211.8">B4</text>
<text x="112.1" y="211.8">A4</text>
<text x="112.1" y="214.3">A5</text>
<text x="272.2" y="214.1">74LS07</text>
<text x="273.4" y="211.5">12AC</text>
<text x="333.2" y="213.1">D3</text>
<text x="333.2" y="215.6">D2</text>
<text x="57.7" y="219.4">A7</text>
<text x="57.7" y="216.9">A6</text>
<text x="57.7" y="222">A8</text>
<text x="64.1" y="216.9">D6</text>
<text x="64.1" y="219.4">D7</text>
<text x="101.3" y="219.4">B7</text>
<text x="101.3" y="216.9">B6</text>
<text x="112.1" y="216.9">A6</text>
<text x="112.1" y="219.4">A7</text>
<text x="273.1" y="221.7">13AD</text>
<text x="333.2" y="218.1">D1</text>
<text x="333.2" y="220.7">D0*</text>
<text x="346.1" y="216.9">AO</text>
<text x="57.7" y="227">A10</text>
<text x="57.7" y="224.5">A9</text>
<text x="101.4" y="227.5">74LS245</text>
<text x="103.8" y="225">14E</text>
<text x="108.8" y="224.5">A-&gt;B</text>
<text x="111.9" y="227">CE</text>
<text x="272" y="224.2">74LS07</text>
<text x="333.2" y="223.2">BK</text>
<text x="337.9" y="223.2">052535</text>
<text x="57.7" y="232.1">A12</text>
<text x="57.7" y="229.6">A11</text>
<text x="272.2" y="233.1">74LS07</text>
<text x="273.4" y="230.6">11AC</text>
<text x="57.7" y="237.2">A14</text>
<text x="57.7" y="234.7">A13</text>
<text x="266.6" y="235.9">R4</text>
<text x="266.6" y="238.5">1K</text>
<text x="31.8" y="245.8">12CA</text>
<text x="57.7" y="242.3">CS</text>
<text x="57.7" y="244.8">OE</text>
<text x="63" y="242.3">VCC</text>
<text x="63.1" y="244.8">VSS</text>
<text x="225" y="243">74LS07</text>
<text x="226.2" y="240.5">11AA</text>
<text x="30.7" y="248.4">74LS32</text>
<text x="57.7" y="247.4">WR</text>
</g>
<g font-size="1.3" fill="#725600">
<text x="85.5" y="82.3">CLKMIX</text>
<text x="362.1" y="79.7">BLUE</text>
<text x="154.7" y="130.5">VBK</text>
<text x="154.5" y="135.6">HBK</text>
<text x="362.1" y="136.9">RED</text>
<text x="125.9" y="154.6">MRD</text>
<text x="15.1" y="175">LDS</text>
<text x="45.4" y="175">SOE</text>
<text x="13.8" y="180">12C5</text>
<text x="362.1" y="216.9">GREEN</text>
<text x="123.4" y="227">MUSEL</text>
<text x="16.1" y="244.8">UDS</text>
<text x="44.2" y="244.8">SOE</text>
<text x="16.3" y="249.9">12C2</text>
</g>
<g font-size="1" fill="#006464">
<text x="333.2" y="73.2">D4</text>
<text x="333.2" y="130.3">D4</text>
<text x="333.2" y="210.3">D4</text>
</g>
<g font-size=".8" fill="#840000">
<text x="336.8" y="78.8">DIGITAL</text>
<text x="337.2" y="79.8">INPUT</text>
<text x="341.7" y="80">OUTPUT</text>
<text x="341.7" y="78.8">ANALOG</text>
<text x="346.3" y="81">RGB</text>
<text x="336.7" y="86.9">5-bit video DAC</text>
<text x="339.4" y="84.1">KONAMI</text>
<text x="336.8" y="136">DIGITAL</text>
<text x="337.2" y="137">INPUT</text>
<text x="341.7" y="137.1">OUTPUT</text>
<text x="341.7" y="136">ANALOG</text>
<text x="339.4" y="141.3">KONAMI</text>
<text x="346.3" y="138.1">RGB</text>
<text x="336.7" y="144.1">5-bit video DAC</text>
<text x="336.8" y="216">DIGITAL</text>
<text x="341.7" y="216">ANALOG</text>
<text x="337.2" y="217">INPUT</text>
<text x="339.4" y="221.3">KONAMI</text>
<text x="341.7" y="217.1">OUTPUT</text>
<text x="346.3" y="218.1">RGB</text>
<text x="336.7" y="224.1">5-bit video DAC</text>
</g>
<g font-size=".5" fill="#840000">
<text x="336.5" y="71.4">Pull Up</text>
<text x="336.5" y="128.5">Pull Up</text>
<text x="336.5" y="208.5">Pull Up</text>
</g>
</svg>
